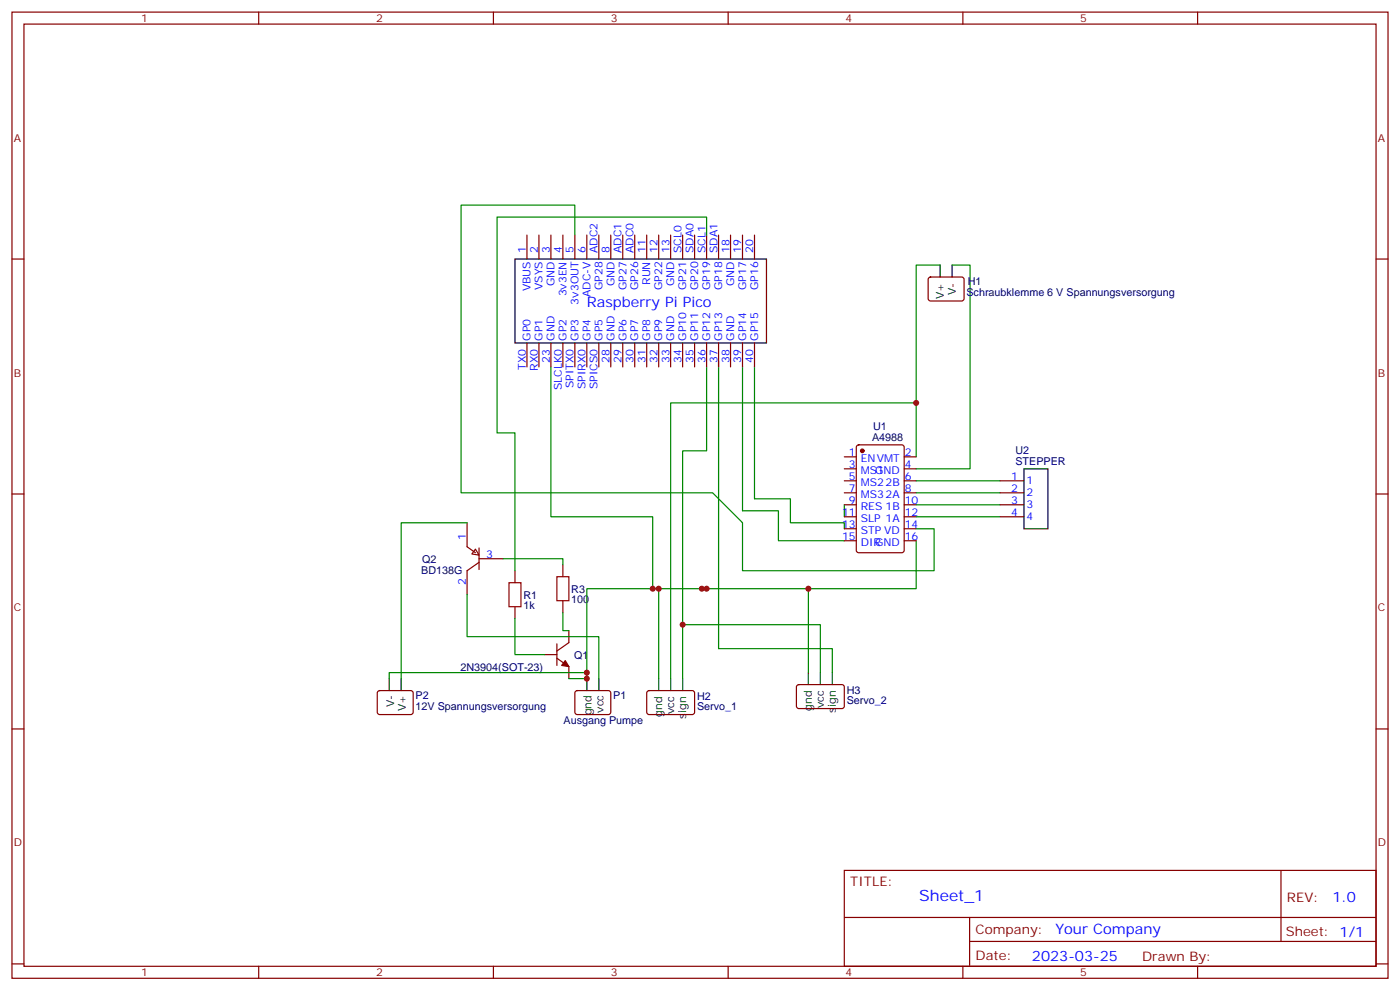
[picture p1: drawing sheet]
<svg xmlns="http://www.w3.org/2000/svg" width="412mm" height="292mm" viewBox="0 0 412 292" stroke-linecap="round" stroke-linejoin="round" font-family="sans-serif">
<g fill="none" stroke="#870000" stroke-width=".35">
<path d="M3.5 3.6h405.4v284.3h-405.4zM7.1 7.1h398.2v277.3h-398.2zM76.2 3.6v3.5M145.3 3.6v3.5M214.5 3.6v3.5M283.6 3.6v3.5M352.8 3.6v3.5M3.5 76.2h3.6M155.2 69.2v7M158.7 69.2v7M162.3 69.2v7M165.8 69.2v7"/>
<path d="M169.3 69.2v7M172.9 69.2v7M176.4 69.2v7M179.9 69.2v7M183.4 69.2v7M187 69.2v7M190.5 69.2v7M194 69.2v7M197.6 69.2v7M201.1 69.2v7M204.6 69.2v7M208.1 69.2v7"/>
<path d="M211.7 69.2v7M215.2 69.2v7M218.7 69.2v7M222.2 69.2v7M405.3 76.2h3.6M273.6 81.7l.5-.2 9.5 .1 .4 .6-.1 6-.6 .4-9.5-.1-.4-.6v-5.7zM155.2 100.9v7.1M158.7 100.9v7.1M162.3 100.9v7.1M165.8 100.9v7.1M169.3 100.9v7.1M172.9 100.9v7.1"/>
<path d="M176.4 100.9v7.1M179.9 100.9v7.1M183.4 100.9v7.1M187 100.9v7.1M190.5 100.9v7.1M194 100.9v7.1M197.6 100.9v7.1M201.1 100.9v7.1M204.6 100.9v7.1M208.1 100.9v7.1M211.7 100.9v7.1M215.2 100.9v7.1"/>
<path d="M218.7 100.9v7.1M222.2 100.9v7.1M248.7 134.4h3.5M248.7 138h3.5M252.5 131.1l.4-.2h12.7l.7 .4v30.7l-.4 .6-13 .1-.6-.5-.1-30.6zM266.3 134.4h3.6M266.3 138h3.6M3.5 145.4h3.6M248.7 141.5h3.5M248.7 145h3.5M248.7 148.6h3.5M248.7 152.1h3.5"/>
<path d="M248.7 159.1h3.5M248.7 155.6h3.5M266.3 141.5h3.6M266.3 145h3.6M266.3 148.6h3.6M266.3 152.1h3.6M266.3 159.1h3.6M266.3 155.6h3.6M294.6 141.5h7M294.6 145h7M294.6 148.6h7M294.6 152.1h7"/>
<path d="M405.3 145.4h3.6M151.7 168v3.5M151.7 178.5v3.6M165.8 166.2v3.5M165.8 176.8v3.5M160.5 192.7h3.5M164 193.7l3.6 2.5v3.5M164 189.5v6.3M167.6 185.6v3.5l-3.6 2.5M3.5 214.5h3.6M169.6 203.4l.4-.2 9.5 .1 .4 .6v6l-.7 .4-9.4-.1-.5-.6v-5.7zM190.7 203.4l.5-.2 13 .1 .4 .6-.1 6-.6 .4-13-.1-.4-.6v-5.7z"/>
<path d="M234.8 201.7l.5-.2h13l.4 .7-.1 5.9-.6 .4h-13l-.4-.7v-5.6zM405.3 214.5h3.6M248.7 256.2h156.6v28.2h-156.6zM377.3 256.2v20.9M248.7 270h156.5M285.6 277.1h119.6M285.6 270v14.1M3.5 283.7h3.6M76.2 284.4v3.5M145.3 284.4v3.5M214.5 284.4v3.5M283.6 284.4v3.5"/>
<path d="M352.8 284.4v3.5M405.3 283.7h3.6"/>
</g>
<path d="M151.7 76.2h74.1v24.7h-74.1zM276.9 78v3.5M280.5 78v3.5M301.6 138h7.1v17.6h-7.1zM172.9 199.7v3.5M176.4 199.7v3.5M194 199.7v3.5M197.6 199.7v3.5M201.1 199.7v3.5M238.1 197.9v3.6M241.7 197.9v3.6M245.2 197.9v3.6" fill="none" stroke="#000" stroke-width=".35"/>
<path d="M149.9 171.5h3.6v7h-3.6zM164 169.7h3.6v7.1h-3.6z" fill="none" stroke="#a10000" stroke-width=".35"/>
<g fill="#870000" stroke="#870000" stroke-width=".35">
<path d="M166.5 194.4l1.1 1.8-2.1-.4z"/>
<circle cx="254" cy="132.7" r=".53"/>
</g>
<g fill="none" stroke="#008700" stroke-width=".35">
<path d="M169.3 69.2v-8.8h-33.5v84.6h74.1l8.8 8.8v14.2h56.5v-12.4h-5.3M276.9 78h-7v56.4M280.5 78h5.3v60h-15.9M162.3 108v44.1h30v21.1h15.8M208.1 108v24.7h-7v67M211.7 106.2v84.7h33.5v7M218.7 108v42.3h10.6v8.8h19.4M222.2 108v38.8h10.6v7h15.9v1.8M269.9 118.6h-72.3v81.1M248.7 148.6v3.5M269.9 159.1v14.1h-63.2M269.9 152.1h24.7"/>
<path d="M269.9 148.6h24.7M269.9 145h24.7M269.9 141.5h24.7M194 173.2v26.5M238.1 173.2v24.7M201.1 183.8h40.6v14.1"/>
</g>
<path d="M140.1 161.6l1 1.8-2.1-.4z" fill="#fff" stroke="#870000" stroke-width=".35"/>
<path d="M137.6 153.8v7.1l2.5 1.8M141.1 161.3v6.3M141.1 165.5l-3.5 2.5v7M141.1 164.4h7.1M111.4 203.4l.4-.2 9.5 .1 .4 .6-.1 6-.6 .4-9.4-.1-.5-.6v-5.7z" fill="none" stroke="#870000" stroke-width=".35"/>
<path d="M114.7 199.7v3.5M118.2 199.7v3.5" fill="none" stroke="#000" stroke-width=".35"/>
<path d="M208.1 69.2v-5.3h-61.7v63.5h5.3v40.6M137.6 153.8h-19.4v45.9M137.6 175v12.4h38.8v12.3M148.2 164.4h17.6v1.8M192.3 173.2h-19.4v26.5h-5.3M151.7 182.1v10.6h8.8M165.8 180.3v5.3h1.8M172.9 197.9h-58.2v1.8" fill="none" stroke="#008700" stroke-width=".35"/>
<g fill="#c00">
<circle cx="201.1" cy="183.8" r=".88"/>
<circle cx="269.9" cy="118.6" r=".88"/>
<circle cx="194" cy="173.2" r=".88"/>
<circle cx="238.1" cy="173.2" r=".88"/>
<circle cx="208.1" cy="173.2" r=".88"/>
<circle cx="206.7" cy="173.2" r=".88"/>
<circle cx="192.3" cy="173.2" r=".88"/>
<circle cx="172.9" cy="199.7" r=".88"/>
<circle cx="172.9" cy="197.9" r=".88"/>
</g>
<text font-size="4.6" fill="#00f" x="270.8" y="265.2">Sheet_1</text>
<g font-size="4.2" fill="#00f">
<text x="172.9" y="90.3">Raspberry Pi Pico</text>
<text x="392.5" y="265.4">1.0</text>
<text x="310.9" y="275">Your Company</text>
<text x="304" y="282.8">2023-03-25</text>
</g>
<g font-size="3.9" fill="#800">
<text x="250.5" y="260.7">TITLE:</text>
<text x="379.1" y="265.4">REV:</text>
<text x="287.4" y="274.9">Company:</text>
<text x="378.7" y="275.6">Sheet: 1/1</text>
<text x="287.4" y="282.6">Date:</text>
<text x="336.4" y="282.7">Drawn By:</text>
</g>
<g font-size="3.2" fill="#800">
<text x="41.6" y="6.6">1</text>
<text x="110.8" y="6.6">2</text>
<text x="179.9" y="6.6">3</text>
<text x="249.1" y="6.6">4</text>
<text x="318.2" y="6.6">5</text>
<text x="4.1" y="41.7">A</text>
<text x="405.9" y="41.7">A</text>
<text x="4.1" y="110.8">B</text>
<text x="405.9" y="110.8">B</text>
<text x="4.1" y="180">C</text>
<text x="405.9" y="180">C</text>
<text x="4.1" y="249.1">D</text>
<text x="405.9" y="249.1">D</text>
<text x="41.6" y="287.4">1</text>
<text x="110.8" y="287.4">2</text>
<text x="179.9" y="287.4">3</text>
<text x="249.1" y="287.4">4</text>
<text x="318.2" y="287.4">5</text>
</g>
<g font-size="3.2" fill="#00f">
<text x="154.9" y="74.5" transform="rotate(-90 154.9 74.5)">1</text>
<text x="158.4" y="74.5" transform="rotate(-90 158.4 74.5)">2</text>
<text x="161.9" y="74.5" transform="rotate(-90 161.9 74.5)">3</text>
<text x="165.5" y="74.5" transform="rotate(-90 165.5 74.5)">4</text>
<text x="169" y="74.5" transform="rotate(-90 169 74.5)">5</text>
<text x="172.5" y="74.5" transform="rotate(-90 172.5 74.5)">6</text>
<text x="176" y="74.5" transform="rotate(-90 176 74.5)">ADC2</text>
<text x="179.6" y="74.5" transform="rotate(-90 179.6 74.5)">8</text>
<text x="183.1" y="74.5" transform="rotate(-90 183.1 74.5)">ADC1</text>
<text x="186.6" y="74.5" transform="rotate(-90 186.6 74.5)">ADC0</text>
<text x="190.1" y="74.5" transform="rotate(-90 190.1 74.5)">11</text>
<text x="193.7" y="74.5" transform="rotate(-90 193.7 74.5)">12</text>
<text x="197.2" y="74.5" transform="rotate(-90 197.2 74.5)">13</text>
<text x="200.7" y="74.5" transform="rotate(-90 200.7 74.5)">SCL0</text>
<text x="204.3" y="74.5" transform="rotate(-90 204.3 74.5)">SDA0</text>
<text x="207.8" y="74.5" transform="rotate(-90 207.8 74.5)">SCL1</text>
<text x="211.3" y="74.5" transform="rotate(-90 211.3 74.5)">SDA1</text>
<text x="214.8" y="74.5" transform="rotate(-90 214.8 74.5)">18</text>
<text x="218.4" y="74.5" transform="rotate(-90 218.4 74.5)">19</text>
<text x="221.9" y="74.5" transform="rotate(-90 221.9 74.5)">20</text>
<text x="191.6" y="83.8" transform="rotate(-90 191.6 83.8)">RUN</text>
<text x="156.3" y="85.8" transform="rotate(-90 156.3 85.8)">VBUS</text>
<text x="159.8" y="85.4" transform="rotate(-90 159.8 85.4)">VSYS</text>
<text x="163.3" y="84.2" transform="rotate(-90 163.3 84.2)">GND</text>
<text x="166.9" y="87.2" transform="rotate(-90 166.9 87.2)">3v3EN</text>
<text x="170.4" y="89.6" transform="rotate(-90 170.4 89.6)">3v3OUT</text>
<text x="173.9" y="87.4" transform="rotate(-90 173.9 87.4)">ADC-V</text>
<text x="177.4" y="85.3" transform="rotate(-90 177.4 85.3)">GP28</text>
<text x="181" y="84.2" transform="rotate(-90 181 84.2)">GND</text>
<text x="184.5" y="85.3" transform="rotate(-90 184.5 85.3)">GP27</text>
<text x="188" y="85.3" transform="rotate(-90 188 85.3)">GP26</text>
<text x="195.1" y="85.3" transform="rotate(-90 195.1 85.3)">GP22</text>
<text x="198.6" y="84.2" transform="rotate(-90 198.6 84.2)">GND</text>
<text x="202.1" y="85.3" transform="rotate(-90 202.1 85.3)">GP21</text>
<text x="205.7" y="85.3" transform="rotate(-90 205.7 85.3)">GP20</text>
<text x="209.2" y="85.3" transform="rotate(-90 209.2 85.3)">GP19</text>
<text x="212.7" y="85.3" transform="rotate(-90 212.7 85.3)">GP18</text>
<text x="216.3" y="84.2" transform="rotate(-90 216.3 84.2)">GND</text>
<text x="219.8" y="85.3" transform="rotate(-90 219.8 85.3)">GP17</text>
<text x="223.3" y="85.3" transform="rotate(-90 223.3 85.3)">GP16</text>
<text x="156.3" y="100.2" transform="rotate(-90 156.3 100.2)">GP0</text>
<text x="159.8" y="100.2" transform="rotate(-90 159.8 100.2)">GP1</text>
<text x="163.3" y="100.2" transform="rotate(-90 163.3 100.2)">GND</text>
<text x="166.9" y="100.2" transform="rotate(-90 166.9 100.2)">GP2</text>
<text x="170.4" y="100.2" transform="rotate(-90 170.4 100.2)">GP3</text>
<text x="173.9" y="100.2" transform="rotate(-90 173.9 100.2)">GP4</text>
<text x="177.4" y="100.2" transform="rotate(-90 177.4 100.2)">GP5</text>
<text x="181" y="100.2" transform="rotate(-90 181 100.2)">GND</text>
<text x="184.5" y="100.2" transform="rotate(-90 184.5 100.2)">GP6</text>
<text x="188" y="100.2" transform="rotate(-90 188 100.2)">GP7</text>
<text x="191.6" y="100.2" transform="rotate(-90 191.6 100.2)">GP8</text>
<text x="195.1" y="100.2" transform="rotate(-90 195.1 100.2)">GP9</text>
<text x="198.6" y="100.2" transform="rotate(-90 198.6 100.2)">GND</text>
<text x="202.1" y="100.2" transform="rotate(-90 202.1 100.2)">GP10</text>
<text x="205.7" y="100.2" transform="rotate(-90 205.7 100.2)">GP11</text>
<text x="209.2" y="100.2" transform="rotate(-90 209.2 100.2)">GP12</text>
<text x="212.7" y="100.2" transform="rotate(-90 212.7 100.2)">GP13</text>
<text x="216.3" y="100.2" transform="rotate(-90 216.3 100.2)">GND</text>
<text x="219.8" y="100.2" transform="rotate(-90 219.8 100.2)">GP14</text>
<text x="223.3" y="100.2" transform="rotate(-90 223.3 100.2)">GP15</text>
<text x="161.9" y="106.7" transform="rotate(-90 161.9 106.7)">23</text>
<text x="179.6" y="106.7" transform="rotate(-90 179.6 106.7)">28</text>
<text x="183.1" y="106.7" transform="rotate(-90 183.1 106.7)">29</text>
<text x="186.6" y="106.7" transform="rotate(-90 186.6 106.7)">30</text>
<text x="190.1" y="106.7" transform="rotate(-90 190.1 106.7)">31</text>
<text x="193.7" y="106.7" transform="rotate(-90 193.7 106.7)">32</text>
<text x="197.2" y="106.7" transform="rotate(-90 197.2 106.7)">33</text>
<text x="200.7" y="106.7" transform="rotate(-90 200.7 106.7)">34</text>
<text x="204.3" y="106.7" transform="rotate(-90 204.3 106.7)">35</text>
<text x="207.8" y="106.7" transform="rotate(-90 207.8 106.7)">36</text>
<text x="211.3" y="106.7" transform="rotate(-90 211.3 106.7)">37</text>
<text x="214.8" y="106.7" transform="rotate(-90 214.8 106.7)">38</text>
<text x="218.4" y="106.7" transform="rotate(-90 218.4 106.7)">39</text>
<text x="221.9" y="106.7" transform="rotate(-90 221.9 106.7)">40</text>
<text x="154.9" y="108.8" transform="rotate(-90 154.9 108.8)">TX0</text>
<text x="158.4" y="109.1" transform="rotate(-90 158.4 109.1)">RX0</text>
<text x="165.5" y="114.8" transform="rotate(-90 165.5 114.8)">SLCLK0</text>
<text x="169" y="114.3" transform="rotate(-90 169 114.3)">SPITX0</text>
<text x="172.5" y="114.5" transform="rotate(-90 172.5 114.5)">SPIRX0</text>
<text x="176" y="114.5" transform="rotate(-90 176 114.5)">SPICS0</text>
<text x="250" y="137.6">3</text>
<text x="250" y="134.1">1</text>
<text x="253.5" y="135.9">ENVMT</text>
<text x="266.5" y="134.1">2</text>
<text x="266.5" y="137.6">4</text>
<text x="250" y="141.1">5</text>
<text x="253.5" y="142.9">MS22B</text>
<text x="253.5" y="139.4">MS1</text>
<text x="257.8" y="139.4">GND</text>
<text x="266.5" y="141.1">6</text>
<text x="297.8" y="141.1">1</text>
<text x="302.3" y="142.6">1</text>
<text x="250" y="148.2">9</text>
<text x="250" y="144.7">7</text>
<text x="253.5" y="150">RES 1B</text>
<text x="253.5" y="146.4">MS32A</text>
<text x="266.5" y="144.7">8</text>
<text x="266.5" y="148.2">10</text>
<text x="297.8" y="144.7">2</text>
<text x="297.8" y="148.2">3</text>
<text x="302.3" y="146.1">2</text>
<text x="302.3" y="149.6">3</text>
<text x="248" y="155.3">13</text>
<text x="248" y="151.7">11</text>
<text x="253.5" y="153.5">SLP 1A</text>
<text x="266.5" y="151.7">12</text>
<text x="266.5" y="155.3">14</text>
<text x="297.8" y="151.7">4</text>
<text x="302.3" y="153.1">4</text>
<text x="137.2" y="158.8" transform="rotate(-90 137.2 158.8)">1</text>
<text x="248" y="158.8">15</text>
<text x="253.5" y="160.5">DIR</text>
<text x="253.5" y="157">STP VD</text>
<text x="257.8" y="160.5">GND</text>
<text x="266.5" y="158.8">16</text>
<text x="143.2" y="164.1">3</text>
<text x="137.2" y="172.1" transform="rotate(-90 137.2 172.1)">2</text>
</g>
<g font-size="3.2" fill="#000080">
<text x="285" y="84">H1</text>
<text x="284.7" y="87.2">Schraubklemme 6 V Spannungsversorgung</text>
<text x="256.9" y="129.9">A4988</text>
<text x="257.2" y="126.7">U1</text>
<text x="299.1" y="136.9">STEPPER</text>
<text x="299.1" y="133.7">U2</text>
<text x="124.3" y="165.6">Q2</text>
<text x="124.1" y="168.8">BD138G</text>
<text x="154.2" y="179.3">1k</text>
<text x="154.2" y="176.2">R1</text>
<text x="168.3" y="177.6">100</text>
<text x="168.3" y="174.4">R3</text>
<text x="135.7" y="197.3">2N3904(SOT-23)</text>
<text x="169.2" y="193.8">Q1</text>
<text x="122.4" y="209">12V Spannungsversorgung</text>
<text x="122.4" y="205.8">P2</text>
<text x="180.6" y="205.8">P1</text>
<text x="205.3" y="209">Servo_1</text>
<text x="205.3" y="205.9">H2</text>
<text x="249.4" y="207.3">Servo_2</text>
<text x="249.4" y="204.2">H3</text>
<text x="166" y="213.2">Ausgang Pumpe</text>
</g>
<g font-size="3.2">
<text x="278" y="88.1" transform="rotate(-90 278 88.1)">V+</text>
<text x="281.5" y="86.9" transform="rotate(-90 281.5 86.9)">V-</text>
<text x="116.1" y="208.1" transform="rotate(-90 116.1 208.1)">V-</text>
<text x="119.6" y="209.3" transform="rotate(-90 119.6 209.3)">V+</text>
<text x="177.8" y="209.7" transform="rotate(-90 177.8 209.7)">vcc</text>
<text x="239.2" y="209.2" transform="rotate(-90 239.2 209.2)">gnd</text>
<text x="242.7" y="208.4" transform="rotate(-90 242.7 208.4)">vcc</text>
<text x="246.2" y="209.7" transform="rotate(-90 246.2 209.7)">sign</text>
<text x="174.3" y="210.5" transform="rotate(-90 174.3 210.5)">gnd</text>
<text x="195.1" y="211" transform="rotate(-90 195.1 211)">gnd</text>
<text x="198.6" y="210.2" transform="rotate(-90 198.6 210.2)">vcc</text>
<text x="202.1" y="211.5" transform="rotate(-90 202.1 211.5)">sign</text>
</g>
</svg>
